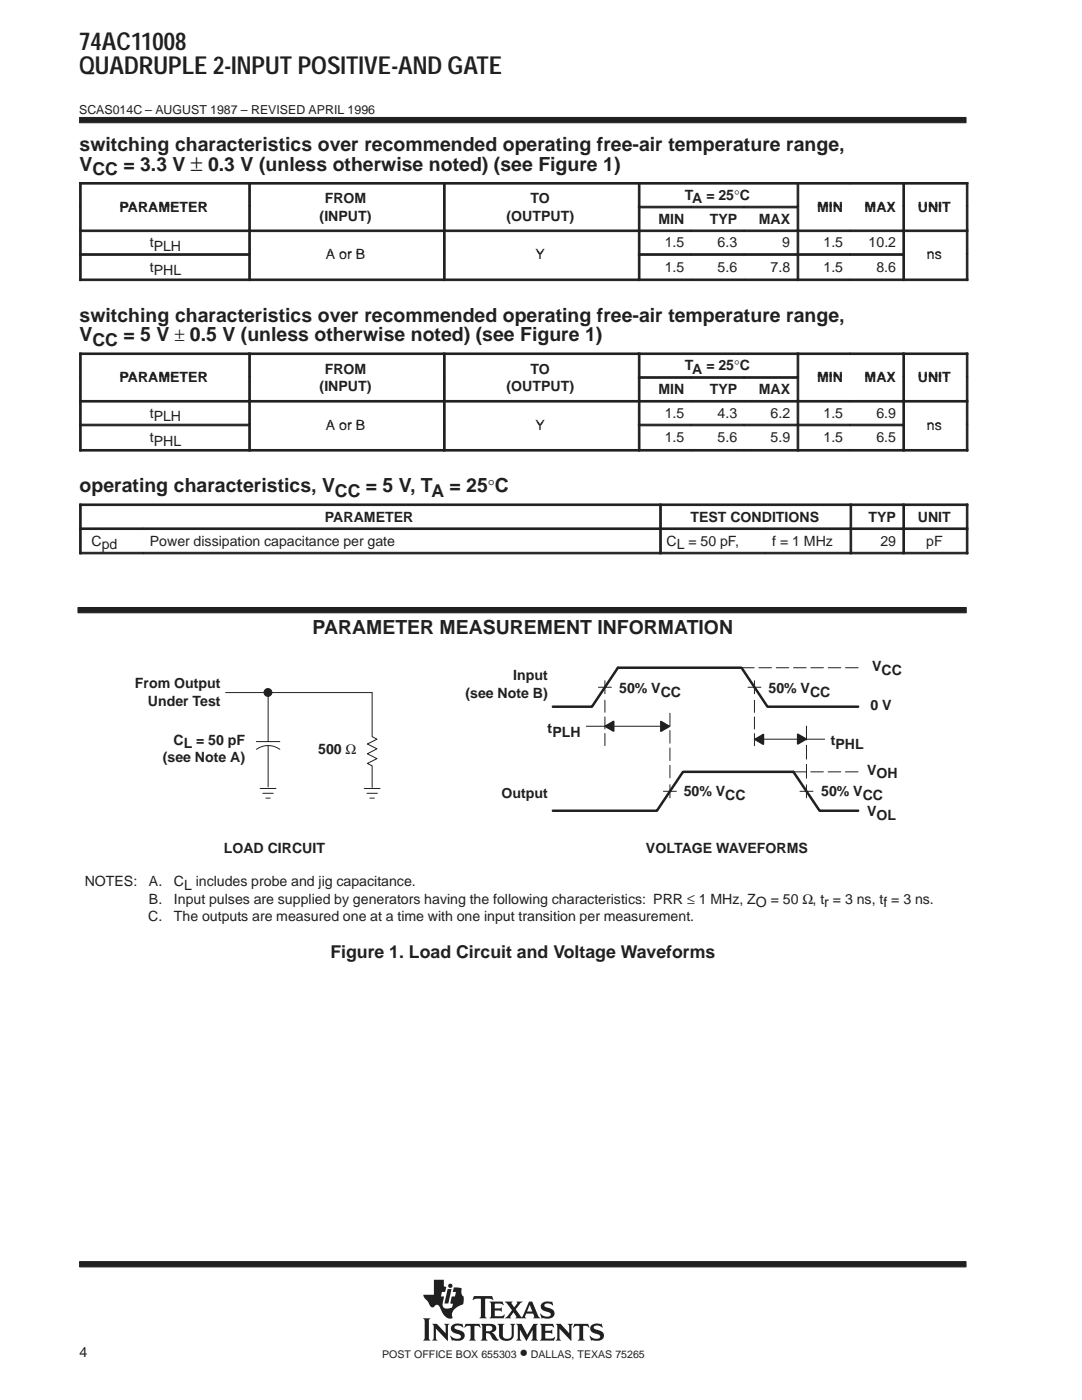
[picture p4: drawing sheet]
<svg xmlns="http://www.w3.org/2000/svg" width="216mm" height="279mm" viewBox="0 0 216 279" stroke-linecap="round" stroke-linejoin="round" font-family="sans-serif">
<g fill="#231f20" stroke="#231f20" stroke-width=".2">
<path d="M15.9 23.4h176.9v1.1h-176.9z" fill-rule="evenodd"/>
<path d="M15.9 251.8h176.9v1h-176.9z" fill-rule="evenodd"/>
</g>
<g fill="#231f20">
<path d="M89.3 257.3h.8l-.6 2.8h-.8z"/>
<path d="M95.9 264.2h2.1a.85 .85 0 0 1 1 .8 .85 .85 0 0 1-.9 .9l.4 .3 .7 1 .4 .2-.2 .1a1.11 1.11 0 0 1-1.4-.9l-.3-.4-.7-.1v1l.3 .4h-1.4l.3-.5v-2.3z" fill-rule="evenodd"/>
<path d="M100.7 259.8h1.6l-.2 .4 .5 .7 .6-.8-.1-.3h1.2l-.5 .3-.9 1.2 1 1.5a.22 .22 0 0 0 .3 0 .22 .22 0 0 0 .1-.2l1.3-2.8h.6l1.2 2.8 .4 .5-1.4-.1a.24 .24 0 0 0 .2-.1 .24 .24 0 0 0 0-.3l-.2-.4h-1.4l-.3 .6 .3 .3h-2.2l.2-.4-.5-.8-.7 .9 .2 .3h-1.3l.5-.4 1-1.2z" fill-rule="evenodd"/>
<path d="M118 264.5a2.12 2.12 0 0 1 1.9-.2l.1-.2 .3 .8-.8-.3h-.7a.35 .35 0 0 0-.3 .2 .35 .35 0 0 0 .2 .4l.5 .2a1.16 1.16 0 0 1 1.2 1.6 1.23 1.23 0 0 1-1.1 .6l-1.1-.1-.2 .1-.4-1 .9 .5 .7 .1a.47 .47 0 0 0 .6-.5 .47 .47 0 0 0-.6-.4 1.29 1.29 0 0 1-1.4-1.5z" fill-rule="evenodd"/>
<path d="M114.6 264.2h2.8l.2 .8-.5-.4h-.6l-.1 .1v2.4l.3 .4h-1.4l.3-.4v-2.4l-.1-.1h-.6l-.6 .4z" fill-rule="evenodd"/>
<path d="M107.7 264.2h2.6l.2 .8-.6-.4-1.1 .1v.9h1l.4-.3v.9l-.3-.2h-1.1v1.1h1.4l.5-.3-.2 .7h-2.8l.3-.5v-2.3z" fill-rule="evenodd"/>
<path d="M110.9 264.2h1l1.7 1.9v-1.5l-.3-.4h1l-.3 .4v3l-2.4-2.4v1.9l.3 .4h-1l.3-.4v-2.5z" fill-rule="evenodd"/>
<path d="M103 264.2h1.1l1.1 2.2 1.2-2.2h.9l-.3 .4v2.5l.4 .4h-1.4l.3-.4v-1.7l-1.3 2.2-1.3-2.3v1.8l.4 .4h-1.1l.3-.5v-2.3z" fill-rule="evenodd"/>
<path d="M90.2 264.5a2.17 2.17 0 0 1 1.9-.2l.1-.2 .3 .8-.8-.3h-.7a.36 .36 0 0 0-.3 .4 .36 .36 0 0 0 .4 .3l.3 .1a1.19 1.19 0 0 1 1.3 1.5l-.1 .1a1.23 1.23 0 0 1-1.1 .6l-1.1-.1-.2 .1-.4-1h.1a1.37 1.37 0 0 0 2.1 .2 .6 .6 0 0 0-.8-.6 1.08 1.08 0 0 1-1-.5 1.08 1.08 0 0 1 0-1.1z" fill-rule="evenodd"/>
<path d="M92.9 264.2h2.8l.2 .8-.5-.4h-.6l-.1 .1v2.4l.3 .4h-1.4l.2-.2 .1-.3v-2.3l-.7-.1-.6 .4z" fill-rule="evenodd"/>
<path d="M99.3 264.2h1.3l-.3 .3 .1 2.2 .2 .4 .8 .1a.73 .73 0 0 0 .7-.8v-1.9l-.3-.3h1l-.3 .3v2a1.56 1.56 0 0 1-1.3 1.1 1.56 1.56 0 0 1-1.5-.6l-.1-2.5z" fill-rule="evenodd"/>
<path d="M86.2 264.2h1l1.7 1.9v-1.5l-.3-.4h1.1l-.3 .3v3.1l-2.4-2.4v1.9l.3 .4h-1.1l.3-.5v-2.3z" fill-rule="evenodd"/>
<path d="M84.4 263.1h1.5l-.3 .3v3.8l.3 .3h-1.5l.3-.5v-3.4z" fill-rule="evenodd"/>
<path d="M94.6 258.7h3.6l.2 .8-.7-.3-.9 .1v3.4l.3 .4h-1.4l.3-.4v-3.4l-1-.1-.7 .2z" fill-rule="evenodd"/>
<path d="M97.7 259.8h2.6l.2 .7-.7-.3h-1.1v.9h1.1l.3-.2v.9l-.3-.2-1.1-.1v1.1l.1 .1h1.3l.5-.4 .1 .1-.2 .7h-2.8l.3-.6v-2.2z" fill-rule="evenodd"/>
<path d="M108.1 260.2l.1-.1a1.87 1.87 0 0 1 1.4-.3l.4 .1 .2-.2 .2 .8-1.1-.4a.44 .44 0 0 0-.7 .4 .44 .44 0 0 0 .6 .4 1.34 1.34 0 0 1 1.4 1.4 1.13 1.13 0 0 1-1.1 .9l-.8-.1a.37 .37 0 0 0-.6 .1l-.3-1 .1-.1 .6 .5 .8 .2a.47 .47 0 0 0 .6-.5 .47 .47 0 0 0-.5-.5h-.2a1.11 1.11 0 0 1-1.2-1.6z" fill-rule="evenodd"/>
<path d="M86.6 255.4h2v1.3l.4 .2-.2 .9h-.6l-.2 .9h.6l-.2 1.1a1.11 1.11 0 0 0 .3 1.3l.6 .1 .9-.3 .2-.7-.5-.1 .2-1.4h.7l.2-.9h-.7l.3-.9 1.5 .2v.9l.1 .5 .3 .2v1a.54 .54 0 0 1-.4 .7l-.4 .2a2.35 2.35 0 0 0-1.5 1.6v.4a.29 .29 0 0 1 .1 .3 .29 .29 0 0 1-.2 .2l-.1 .1a2.21 2.21 0 0 1-2-1.9l-.1-.1a.68 .68 0 0 0-.5-.8 .68 .68 0 0 0-.8 .4 .88 .88 0 0 1-1.1-.8l-.8-1-.2-.6h2.1z" fill-rule="evenodd"/>
<circle cx="89.9" cy="256.6" r=".43"/>
</g>
<g fill="#fff">
<path d="M105.7 260.4l.5 1.3h-1z"/>
<path d="M97 264.7l.6-.1a.56 .56 0 0 1 .7 .5 .56 .56 0 0 1-.7 .6h-.6z" fill-rule="evenodd"/>
</g>
<g fill="#231f20" stroke="#231f20" stroke-width=".2">
<path d="M15.9 36.4h.3v4.7h-.3z" fill-rule="evenodd"/>
<path d="M15.9 36.4h33.7v.3h-33.7z" fill-rule="evenodd"/>
<path d="M49.6 36.4h.4v4.7h-.4z" fill-rule="evenodd"/>
<path d="M49.6 36.4h38.9v.3h-38.9z" fill-rule="evenodd"/>
<path d="M88.5 36.4h.3v4.7h-.3z" fill-rule="evenodd"/>
<path d="M88.5 36.4h38.9v.3h-38.9z" fill-rule="evenodd"/>
<path d="M127.4 36.4h.3v4.7h-.3z" fill-rule="evenodd"/>
<path d="M127.4 36.4h31.6v.3h-31.6z" fill-rule="evenodd"/>
<path d="M159.1 36.4h.3v4.7h-.3z" fill-rule="evenodd"/>
<path d="M159.1 36.4h10.5v.3h-10.5z" fill-rule="evenodd"/>
<path d="M169.6 36.4h10.5v.3h-10.5z" fill-rule="evenodd"/>
<path d="M180.2 36.4h.3v4.7h-.3z" fill-rule="evenodd"/>
<path d="M192.8 36.4h.3v4.7h-.3z" fill-rule="evenodd"/>
<path d="M180.2 36.4h12.9v.3h-12.9z" fill-rule="evenodd"/>
<path d="M15.9 41.2h.3v4.7h-.3z" fill-rule="evenodd"/>
<path d="M49.6 41.2h.4v4.7h-.4z" fill-rule="evenodd"/>
<path d="M88.5 41.2h.3v4.7h-.3z" fill-rule="evenodd"/>
<path d="M127.4 41.2h.3v4.7h-.3z" fill-rule="evenodd"/>
<path d="M127.4 41.2h10.5v.3h-10.5z" fill-rule="evenodd"/>
<path d="M137.9 41.2h10.6v.3h-10.6z" fill-rule="evenodd"/>
<path d="M148.5 41.2h10.5v.3h-10.5z" fill-rule="evenodd"/>
<path d="M159.1 41.2h.3v4.7h-.3z" fill-rule="evenodd"/>
<path d="M180.2 41.2h.3v4.7h-.3z" fill-rule="evenodd"/>
<path d="M192.8 41.2h.3v4.7h-.3z" fill-rule="evenodd"/>
<path d="M15.9 45.9h.3v4.7h-.3z" fill-rule="evenodd"/>
<path d="M15.9 45.9h33.7v.3h-33.7z" fill-rule="evenodd"/>
<path d="M49.6 45.9h.4v4.7h-.4z" fill-rule="evenodd"/>
<path d="M49.6 45.9h38.9v.3h-38.9z" fill-rule="evenodd"/>
<path d="M88.5 45.9h.3v4.7h-.3z" fill-rule="evenodd"/>
<path d="M88.5 45.9h38.9v.3h-38.9z" fill-rule="evenodd"/>
<path d="M127.4 45.9h.3v4.7h-.3z" fill-rule="evenodd"/>
<path d="M127.4 45.9h10.5v.3h-10.5z" fill-rule="evenodd"/>
<path d="M137.9 45.9h10.6v.3h-10.6z" fill-rule="evenodd"/>
<path d="M148.5 45.9h10.5v.3h-10.5z" fill-rule="evenodd"/>
<path d="M159.1 45.9h.3v4.7h-.3z" fill-rule="evenodd"/>
<path d="M159.1 45.9h10.5v.3h-10.5z" fill-rule="evenodd"/>
<path d="M169.6 45.9h10.5v.3h-10.5z" fill-rule="evenodd"/>
<path d="M180.2 45.9h.3v4.7h-.3z" fill-rule="evenodd"/>
<path d="M192.8 45.9h.3v4.7h-.3z" fill-rule="evenodd"/>
<path d="M180.2 45.9h12.9v.3h-12.9z" fill-rule="evenodd"/>
<path d="M15.9 50.6h.3v5.4h-.3z" fill-rule="evenodd"/>
<path d="M15.9 50.6h33.7v.4h-33.7z" fill-rule="evenodd"/>
<path d="M15.9 55.7h33.7v.3h-33.7z" fill-rule="evenodd"/>
<path d="M49.6 50.6h.4v5.4h-.4z" fill-rule="evenodd"/>
<path d="M49.6 55.7h38.9v.3h-38.9z" fill-rule="evenodd"/>
<path d="M88.5 50.6h.3v5.4h-.3z" fill-rule="evenodd"/>
<path d="M88.5 55.7h38.9v.3h-38.9z" fill-rule="evenodd"/>
<path d="M127.4 50.6h.3v5.4h-.3z" fill-rule="evenodd"/>
<path d="M127.4 50.6h10.5v.4h-10.5z" fill-rule="evenodd"/>
<path d="M127.4 55.7h10.5v.3h-10.5z" fill-rule="evenodd"/>
<path d="M137.9 50.6h10.6v.4h-10.6z" fill-rule="evenodd"/>
<path d="M137.9 55.7h10.6v.3h-10.6z" fill-rule="evenodd"/>
<path d="M148.5 50.6h10.5v.4h-10.5z" fill-rule="evenodd"/>
<path d="M148.5 55.7h10.5v.3h-10.5z" fill-rule="evenodd"/>
<path d="M159.1 50.6h.3v5.4h-.3z" fill-rule="evenodd"/>
<path d="M159.1 50.6h10.5v.4h-10.5z" fill-rule="evenodd"/>
<path d="M159.1 55.7h10.5v.3h-10.5z" fill-rule="evenodd"/>
<path d="M169.6 50.6h10.5v.4h-10.5z" fill-rule="evenodd"/>
<path d="M169.6 55.7h10.5v.3h-10.5z" fill-rule="evenodd"/>
<path d="M180.2 50.6h.3v5.4h-.3z" fill-rule="evenodd"/>
<path d="M192.8 50.6h.3v5.4h-.3z" fill-rule="evenodd"/>
<path d="M180.2 55.7h12.9v.3h-12.9z" fill-rule="evenodd"/>
<path d="M15.9 70.4h.3v4.8h-.3z" fill-rule="evenodd"/>
<path d="M15.9 70.4h33.7v.4h-33.7z" fill-rule="evenodd"/>
<path d="M49.6 70.4h.4v4.8h-.4z" fill-rule="evenodd"/>
<path d="M49.6 70.4h38.9v.4h-38.9z" fill-rule="evenodd"/>
<path d="M88.5 70.4h.3v4.8h-.3z" fill-rule="evenodd"/>
<path d="M88.5 70.4h38.9v.4h-38.9z" fill-rule="evenodd"/>
<path d="M127.4 70.4h.3v4.8h-.3z" fill-rule="evenodd"/>
<path d="M127.4 70.4h31.6v.4h-31.6z" fill-rule="evenodd"/>
<path d="M159.1 70.4h.3v4.8h-.3z" fill-rule="evenodd"/>
<path d="M159.1 70.4h10.5v.4h-10.5z" fill-rule="evenodd"/>
<path d="M169.6 70.4h10.5v.4h-10.5z" fill-rule="evenodd"/>
<path d="M180.2 70.4h.3v4.8h-.3z" fill-rule="evenodd"/>
<path d="M192.8 70.4h.3v4.8h-.3z" fill-rule="evenodd"/>
<path d="M180.2 70.4h12.9v.4h-12.9z" fill-rule="evenodd"/>
<path d="M15.9 75.2h.3v4.7h-.3z" fill-rule="evenodd"/>
<path d="M49.6 75.2h.4v4.7h-.4z" fill-rule="evenodd"/>
<path d="M88.5 75.2h.3v4.7h-.3z" fill-rule="evenodd"/>
<path d="M127.4 75.2h.3v4.7h-.3z" fill-rule="evenodd"/>
<path d="M127.4 75.2h10.5v.3h-10.5z" fill-rule="evenodd"/>
<path d="M137.9 75.2h10.6v.3h-10.6z" fill-rule="evenodd"/>
<path d="M148.5 75.2h10.5v.3h-10.5z" fill-rule="evenodd"/>
<path d="M159.1 75.2h.3v4.7h-.3z" fill-rule="evenodd"/>
<path d="M180.2 75.2h.3v4.7h-.3z" fill-rule="evenodd"/>
<path d="M192.8 75.2h.3v4.7h-.3z" fill-rule="evenodd"/>
<path d="M15.9 79.9h.3v4.7h-.3z" fill-rule="evenodd"/>
<path d="M15.9 79.9h33.7v.3h-33.7z" fill-rule="evenodd"/>
<path d="M49.6 79.9h.4v4.7h-.4z" fill-rule="evenodd"/>
<path d="M49.6 79.9h38.9v.3h-38.9z" fill-rule="evenodd"/>
<path d="M88.5 79.9h.3v4.7h-.3z" fill-rule="evenodd"/>
<path d="M88.5 79.9h38.9v.3h-38.9z" fill-rule="evenodd"/>
<path d="M127.4 79.9h.3v4.7h-.3z" fill-rule="evenodd"/>
<path d="M127.4 79.9h10.5v.3h-10.5z" fill-rule="evenodd"/>
<path d="M137.9 79.9h10.6v.3h-10.6z" fill-rule="evenodd"/>
<path d="M148.5 79.9h10.5v.3h-10.5z" fill-rule="evenodd"/>
<path d="M159.1 79.9h.3v4.7h-.3z" fill-rule="evenodd"/>
<path d="M159.1 79.9h10.5v.3h-10.5z" fill-rule="evenodd"/>
<path d="M169.6 79.9h10.5v.3h-10.5z" fill-rule="evenodd"/>
<path d="M180.2 79.9h.3v4.7h-.3z" fill-rule="evenodd"/>
<path d="M192.8 79.9h.3v4.7h-.3z" fill-rule="evenodd"/>
<path d="M180.2 79.9h12.9v.3h-12.9z" fill-rule="evenodd"/>
<path d="M15.9 84.7h.3v5.3h-.3z" fill-rule="evenodd"/>
<path d="M15.9 84.7h33.7v.3h-33.7z" fill-rule="evenodd"/>
<path d="M15.9 89.7h33.7v.3h-33.7z" fill-rule="evenodd"/>
<path d="M49.6 84.7h.4v5.3h-.4z" fill-rule="evenodd"/>
<path d="M49.6 89.7h38.9v.3h-38.9z" fill-rule="evenodd"/>
<path d="M88.5 84.7h.3v5.3h-.3z" fill-rule="evenodd"/>
<path d="M88.5 89.7h38.9v.3h-38.9z" fill-rule="evenodd"/>
<path d="M127.4 84.7h.3v5.3h-.3z" fill-rule="evenodd"/>
<path d="M127.4 84.7h10.5v.3h-10.5z" fill-rule="evenodd"/>
<path d="M127.4 89.7h10.5v.3h-10.5z" fill-rule="evenodd"/>
<path d="M137.9 84.7h10.6v.3h-10.6z" fill-rule="evenodd"/>
<path d="M137.9 89.7h10.6v.3h-10.6z" fill-rule="evenodd"/>
<path d="M148.5 84.7h10.5v.3h-10.5z" fill-rule="evenodd"/>
<path d="M148.5 89.7h10.5v.3h-10.5z" fill-rule="evenodd"/>
<path d="M159.1 84.7h.3v5.3h-.3z" fill-rule="evenodd"/>
<path d="M159.1 84.7h10.5v.3h-10.5z" fill-rule="evenodd"/>
<path d="M159.1 89.7h10.5v.3h-10.5z" fill-rule="evenodd"/>
<path d="M169.6 84.7h10.5v.3h-10.5z" fill-rule="evenodd"/>
<path d="M169.6 89.7h10.5v.3h-10.5z" fill-rule="evenodd"/>
<path d="M180.2 84.7h.3v5.3h-.3z" fill-rule="evenodd"/>
<path d="M192.8 84.7h.3v5.3h-.3z" fill-rule="evenodd"/>
<path d="M180.2 89.7h12.9v.3h-12.9z" fill-rule="evenodd"/>
<path d="M15.9 100.6h.3v4.7h-.3z" fill-rule="evenodd"/>
<path d="M15.9 100.6h115.7v.3h-115.7z" fill-rule="evenodd"/>
<path d="M131.6 100.6h.4v4.7h-.4z" fill-rule="evenodd"/>
<path d="M131.6 100.6h38v.3h-38z" fill-rule="evenodd"/>
<path d="M169.6 100.6h.3v4.7h-.3z" fill-rule="evenodd"/>
<path d="M169.6 100.6h10.5v.3h-10.5z" fill-rule="evenodd"/>
<path d="M180.2 100.6h.3v4.7h-.3z" fill-rule="evenodd"/>
<path d="M192.8 100.6h.3v4.7h-.3z" fill-rule="evenodd"/>
<path d="M180.2 100.6h12.9v.3h-12.9z" fill-rule="evenodd"/>
<path d="M15.9 105.4h.3v5.1h-.3z" fill-rule="evenodd"/>
<path d="M15.9 105.4h12.6v.3h-12.6z" fill-rule="evenodd"/>
<path d="M15.9 110.2h12.6v.3h-12.6z" fill-rule="evenodd"/>
<path d="M28.5 105.4h103.1v.3h-103.1z" fill-rule="evenodd"/>
<path d="M28.5 110.2h103.1v.3h-103.1z" fill-rule="evenodd"/>
<path d="M131.6 105.4h.4v5.1h-.4z" fill-rule="evenodd"/>
<path d="M131.6 105.4h21.1v.3h-21.1z" fill-rule="evenodd"/>
<path d="M131.6 110.2h21.1v.3h-21.1z" fill-rule="evenodd"/>
<path d="M152.7 105.4h16.9v.3h-16.9z" fill-rule="evenodd"/>
<path d="M152.7 110.2h16.9v.3h-16.9z" fill-rule="evenodd"/>
<path d="M169.6 105.4h.3v5.1h-.3z" fill-rule="evenodd"/>
<path d="M169.6 105.4h10.5v.3h-10.5z" fill-rule="evenodd"/>
<path d="M169.6 110.2h10.5v.3h-10.5z" fill-rule="evenodd"/>
<path d="M180.2 105.4h.3v5.1h-.3z" fill-rule="evenodd"/>
<path d="M192.8 105.4h.3v5.1h-.3z" fill-rule="evenodd"/>
<path d="M180.2 105.4h12.9v.3h-12.9z" fill-rule="evenodd"/>
<path d="M180.2 110.2h12.9v.3h-12.9z" fill-rule="evenodd"/>
<path d="M15.6 121.2h177.2v1.1h-177.2z" fill-rule="evenodd"/>
<circle cx="53.5" cy="138.2" r=".78"/>
</g>
<g fill="none" stroke="#231f20" stroke-width=".2">
<path d="M45 138.2h29.3v8.8l.9 .5-1.9 1 1.9 .9-1.9 1 1.9 1-1.9 1 1 .4v4.3M53.5 138.2v9.8M119.4 137.2h2.6M120.7 135.9v2.6M149.3 137.2h2.5M150.5 135.9v2.6M51.2 148h4.6M51.9 157.4h3.2M52.4 158.3h2.1M53.1 159.3h.8M53.5 148.8a4.1 4.1 0 0 0-2.3 .7M55.8 149.5a4.1 4.1 0 0 0-2.3-.7v8.3"/>
<path d="M72.7 157.4h3.1M73.2 158.3h2.1M73.8 159.3h.9M116.6 144.9h17.1M132.4 157.9h2.6M133.7 156.6v2.6M150.5 147.5h16.9M159.6 157.9h2.6M160.9 156.6v2.6"/>
</g>
<path d="M110.3 141h7.8l5.2-7.7h24.7l5.1 7.7h18.1M110.3 161.8h20.8l5.2-7.8h22l5.2 7.8h7.7" fill="none" stroke="#231f20" stroke-width=".5"/>
<path d="M120.7 139.7v9.1M150.5 148.8v-9.1" fill="none" stroke="#231f20" stroke-width=".2" stroke-dasharray="2.4 .9"/>
<path d="M160.9 155.3v-10.4" fill="none" stroke="#231f20" stroke-width=".2" stroke-dasharray="2.8 1"/>
<path d="M148 133.3h23.3M133.7 142.3v13" fill="none" stroke="#231f20" stroke-width=".2" stroke-dasharray="2.5 .9"/>
<g fill="#231f20" stroke="#231f20" stroke-width=".34">
<path d="M151.6 147.6a.06 .06 0 0 1 .1 0 .06 .06 0 0 1-.1 0zM150.7 147.6l1.6-1v1.9z" fill-rule="evenodd"/>
<path d="M121.7 145a.1 .1 0 0 1 .2 0 .1 .1 0 0 1-.2 0zM120.8 144.9l1.6-.9v1.9z" fill-rule="evenodd"/>
<path d="M132.4 145a.1 .1 0 0 1 .2 0 .1 .1 0 0 1-.2 0zM131.9 144v1.9l1.6-.9z" fill-rule="evenodd"/>
<path d="M159.8 147.5v.1zM159.2 146.5v2l1.6-1z" fill-rule="evenodd"/>
</g>
<g fill="#fff">
<path d="M107.9 144.2h9v2.7h-9z" fill-rule="evenodd"/>
<path d="M164.8 146.6h9.8v2.7h-9.8z" fill-rule="evenodd"/>
</g>
<path d="M158.3 154h13" fill="none" stroke="#231f20" stroke-width=".2" stroke-dasharray="2.5 .9"/>
<g font-size="4.9" fill="#231f20">
<text x="15.8" y="9.9">74AC11008</text>
<text x="15.8" y="14.8">QUADRUPLE 2-INPUT POSITIVE-AND GATE</text>
</g>
<text font-size="4.2" fill="#231f20" x="38.1" y="34">± 0.3 V (unless otherwise noted) (see Figure 1)</text>
<g font-size="3.9" fill="#231f20">
<text x="15.9" y="30.2">switching characteristics over recommended operating free-air temperature range,</text>
<text x="15.9" y="34">V</text>
<text x="15.9" y="64.2">switching characteristics over recommended operating free-air temperature range,</text>
<text x="15.9" y="68.1">V</text>
<text x="15.9" y="98.2">operating characteristics, V</text>
<text x="62.4" y="126.5">PARAMETER MEASUREMENT INFORMATION</text>
</g>
<g font-size="3.5" fill="#231f20">
<text x="18.5" y="35">CC = 3.3 V</text>
<text x="18.5" y="69">CC = 5 V</text>
<text x="34.9" y="68.1">± 0.5 V (unless otherwise noted) (see Figure 1)</text>
<text x="66.8" y="99.2">CC = 5 V, TA = 25</text>
<text x="97.4" y="98.2">°C</text>
<text x="65.9" y="191.2">Figure 1. Load Circuit and Voltage Waveforms</text>
<text x="103.7" y="271">•</text>
</g>
<g font-size="2.8" fill="#231f20">
<text x="64.8" y="40.6">FROM</text>
<text x="105.9" y="40.6">TO</text>
<text x="136.6" y="39.9">TA = 25°C</text>
<text x="23.8" y="42.3">PARAMETER</text>
<text x="63.8" y="44.1">(INPUT)</text>
<text x="101.1" y="44.1">(OUTPUT)</text>
<text x="131.4" y="44.6">MIN</text>
<text x="141.6" y="44.6">TYP</text>
<text x="151.4" y="44.6">MAX</text>
<text x="163.1" y="42.3">MIN</text>
<text x="172.5" y="42.3">MAX</text>
<text x="183.1" y="42.3">UNIT</text>
<text x="29.9" y="49.4">tPLH</text>
<text x="65" y="51.7">A or B</text>
<text x="106.9" y="51.7">Y</text>
<text x="132.6" y="49.4">1.5</text>
<text x="143.2" y="49.4">6.3</text>
<text x="156.1" y="49.4">9</text>
<text x="164.3" y="49.4">1.5</text>
<text x="173.3" y="49.4">10.2</text>
<text x="184.9" y="51.7">ns</text>
<text x="29.9" y="54.2">tPHL</text>
<text x="132.6" y="54.2">1.5</text>
<text x="143.2" y="54.2">5.6</text>
<text x="153.8" y="54.2">7.8</text>
<text x="164.3" y="54.2">1.5</text>
<text x="174.9" y="54.2">8.6</text>
<text x="23.8" y="76.3">PARAMETER</text>
<text x="64.8" y="74.6">FROM</text>
<text x="105.9" y="74.6">TO</text>
<text x="136.6" y="73.9">TA = 25°C</text>
<text x="163.1" y="76.3">MIN</text>
<text x="172.5" y="76.3">MAX</text>
<text x="183.1" y="76.3">UNIT</text>
<text x="29.9" y="83.4">tPLH</text>
<text x="63.8" y="78.1">(INPUT)</text>
<text x="101.1" y="78.1">(OUTPUT)</text>
<text x="131.4" y="78.7">MIN</text>
<text x="132.6" y="83.4">1.5</text>
<text x="141.6" y="78.7">TYP</text>
<text x="143.2" y="83.4">4.3</text>
<text x="151.4" y="78.7">MAX</text>
<text x="153.8" y="83.4">6.2</text>
<text x="164.3" y="83.4">1.5</text>
<text x="174.9" y="83.4">6.9</text>
<text x="29.9" y="88.2">tPHL</text>
<text x="65" y="85.8">A or B</text>
<text x="106.9" y="85.8">Y</text>
<text x="132.6" y="88.2">1.5</text>
<text x="143.2" y="88.2">5.6</text>
<text x="153.8" y="88.2">5.9</text>
<text x="164.3" y="88.2">1.5</text>
<text x="174.9" y="88.2">6.5</text>
<text x="184.9" y="85.8">ns</text>
<text x="64.8" y="104.1">PARAMETER</text>
<text x="137.8" y="104.1">TEST CONDITIONS</text>
<text x="173.3" y="104.1">TYP</text>
<text x="183.1" y="104.1">UNIT</text>
<text x="18.3" y="108.9">Cpd</text>
<text x="29.9" y="108.9">Power dissipation capacitance per gate</text>
<text x="133" y="108.9">CL = 50 pF,</text>
<text x="154.1" y="108.9">f = 1 MHz</text>
<text x="175.7" y="108.9">29</text>
<text x="184.8" y="108.9">pF</text>
<text x="26.9" y="137.3">From Output</text>
<text x="102.4" y="135.8">Input</text>
<text x="174" y="133.9">VCC</text>
<text x="29.5" y="140.9">Under Test</text>
<text x="92.9" y="139.3">(see Note B)</text>
<text x="123.6" y="138.3">50% VCC</text>
<text x="153.4" y="138.3">50% VCC</text>
<text x="173.7" y="141.7">0 V</text>
<text x="34.6" y="148.6">CL = 50 pF</text>
<text x="109.3" y="146.3">tPLH</text>
<text x="165.8" y="148.7">tPHL</text>
<text x="32.5" y="152.2">(see Note A)</text>
<text x="63.5" y="150.5">500 Ω</text>
<text x="173" y="154.6">VOH</text>
<text x="100.1" y="159.2">Output</text>
<text x="136.4" y="158.9">50% VCC</text>
<text x="163.9" y="158.9">50% VCC</text>
<text x="173" y="162.9">VOL</text>
<text x="44.6" y="170.2">LOAD CIRCUIT</text>
<text x="128.9" y="170.2">VOLTAGE WAVEFORMS</text>
<text x="16.9" y="176.8">NOTES:</text>
<text x="29.7" y="176.8">A.</text>
<text x="34.7" y="176.8">CL includes probe and jig capacitance.</text>
<text x="29.6" y="183.9">C.</text>
<text x="29.7" y="180.4">B.</text>
<text x="34.7" y="183.9">The outputs are measured one at a time with one input transition per measurement.</text>
<text x="34.7" y="180.4">Input pulses are supplied by generators having the following characteristics: PRR ≤ 1 MHz, ZO = 50 Ω, tr = 3 ns, tf = 3 ns.</text>
<text x="15.9" y="270.7">4</text>
</g>
<text font-size="2.5" fill="#231f20" x="15.8" y="22.7">SCAS014C – AUGUST 1987 – REVISED APRIL 1996</text>
<g font-size="2.1" fill="#231f20">
<text x="76.3" y="271">POST OFFICE BOX 655303</text>
<text x="105.9" y="271">DALLAS, TEXAS 75265</text>
</g>
</svg>
